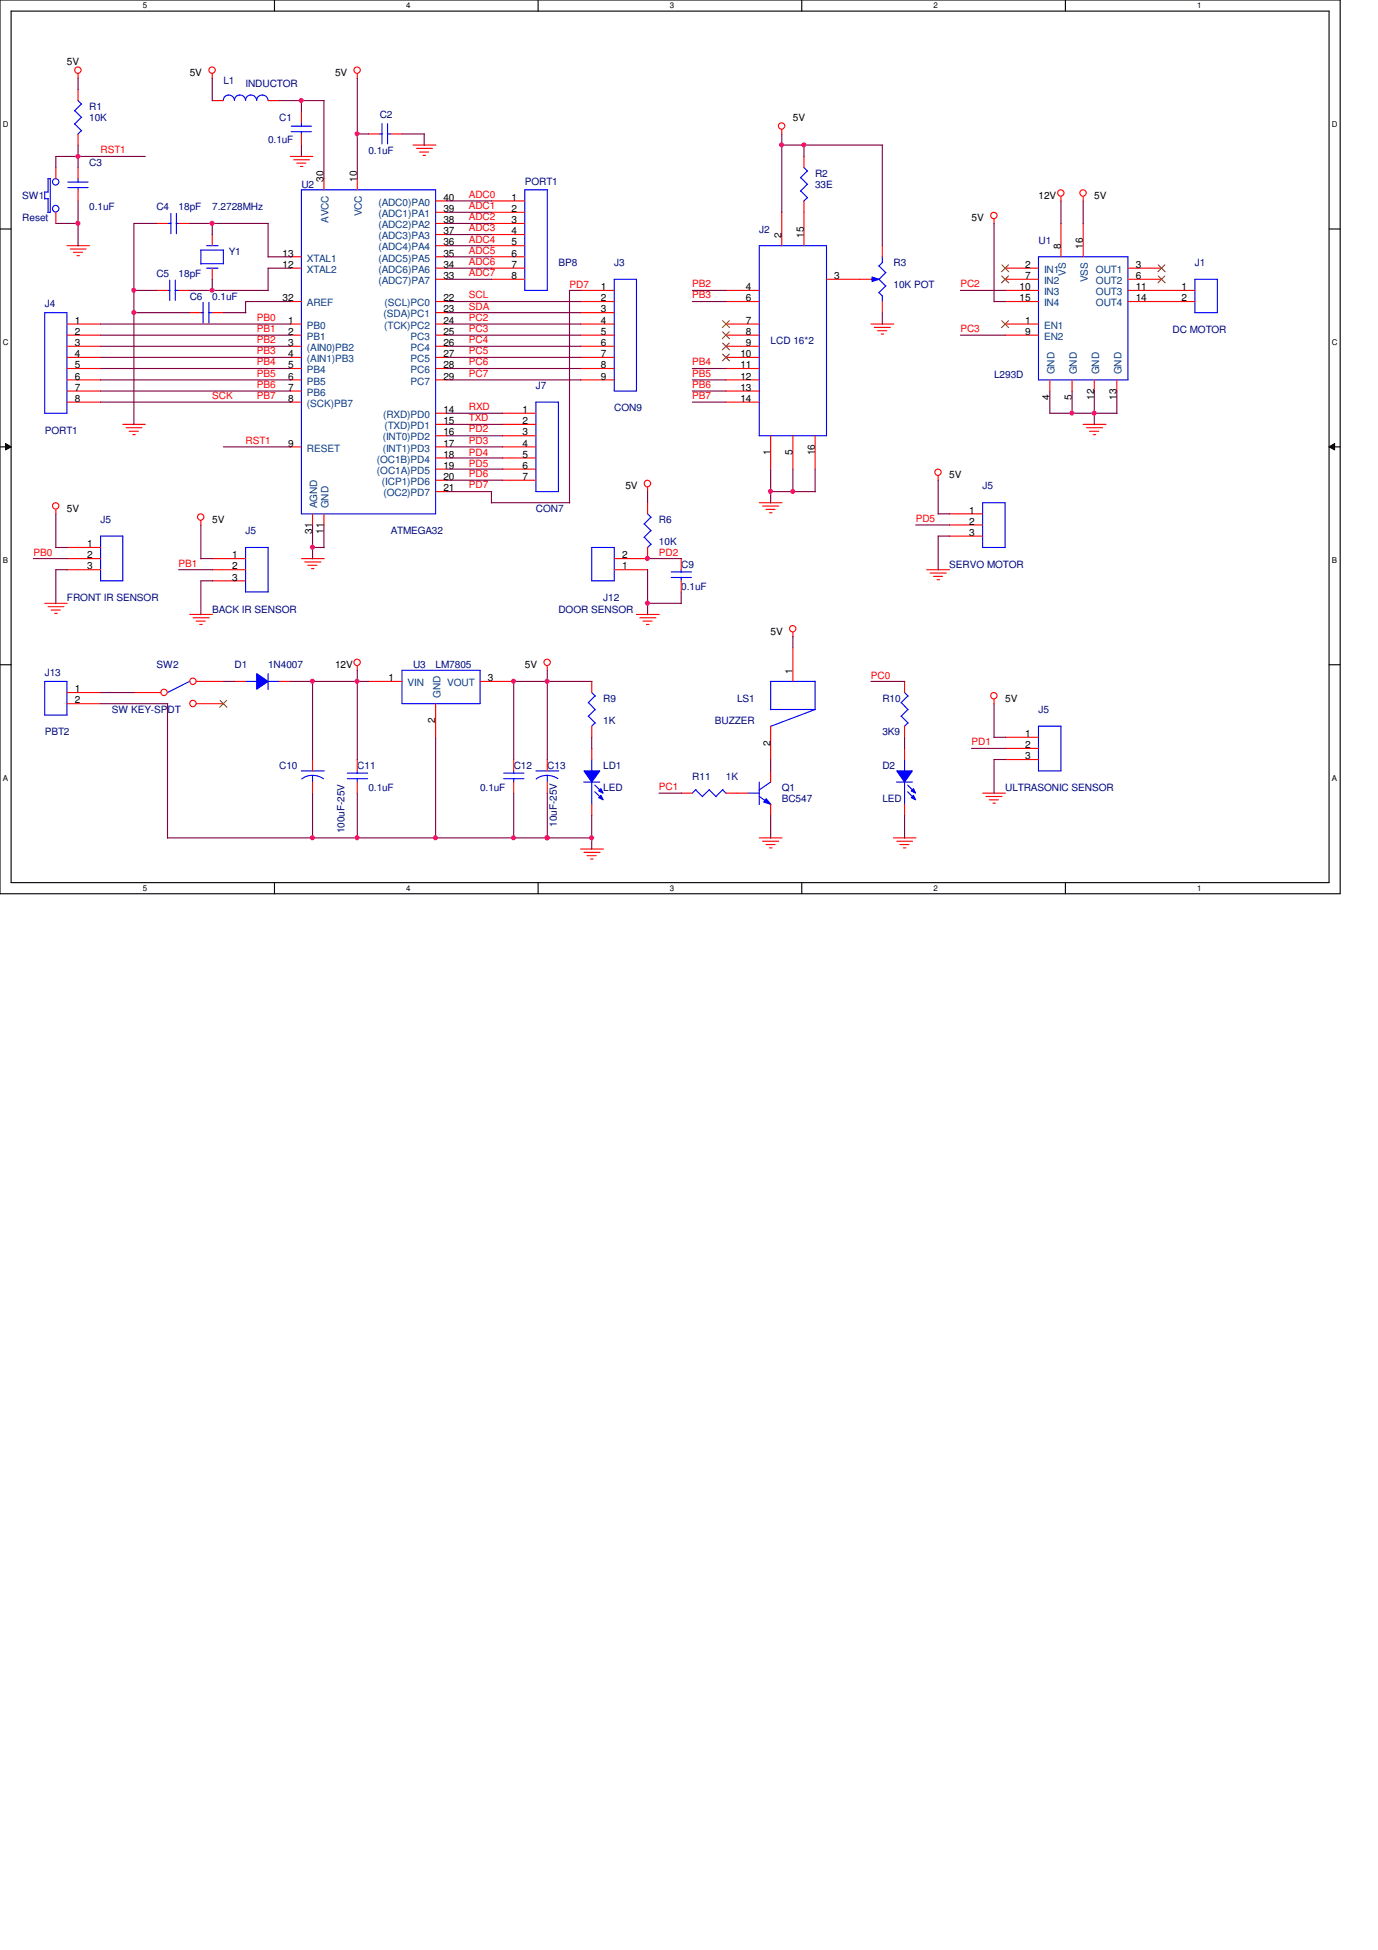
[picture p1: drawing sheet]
<svg xmlns="http://www.w3.org/2000/svg" width="210mm" height="297mm" viewBox="0 0 210 297" stroke-linecap="round" stroke-linejoin="round" font-family="sans-serif">
<path d="M0 0h204.2v136.1h-204.2zM1.7 1.7h200.8v132.8h-200.8z" fill="none" stroke="#000" stroke-width=".17"/>
<g fill="#fff">
<path d="M21.8 .2h.6v1.3h-.6z"/>
<path d="M21.8 134.6h.6v1.4h-.6z"/>
</g>
<path d="M41.8 0v1.7M41.8 134.5v1.6" fill="none" stroke="#000" stroke-width=".17"/>
<g fill="#fff">
<path d="M61.9 .2h.6v1.3h-.6z"/>
<path d="M61.9 134.6h.6v1.4h-.6z"/>
</g>
<path d="M82 0v1.7M82 134.5v1.6" fill="none" stroke="#000" stroke-width=".17"/>
<g fill="#fff">
<path d="M102.1 .2h.6v1.3h-.6z"/>
<path d="M102.1 134.6h.6v1.4h-.6z"/>
</g>
<path d="M122.2 0v1.7M122.2 134.5v1.6" fill="none" stroke="#000" stroke-width=".17"/>
<g fill="#fff">
<path d="M142.2 .2h.7v1.3h-.7z"/>
<path d="M142.2 134.6h.7v1.4h-.7z"/>
</g>
<path d="M162.3 0v1.7M162.3 134.5v1.6" fill="none" stroke="#000" stroke-width=".17"/>
<g fill="#fff">
<path d="M182.4 .2h.6v1.3h-.6z"/>
<path d="M182.4 134.6h.6v1.4h-.6z"/>
<path d="M.4 18.3h.9v1.3h-.9z"/>
<path d="M202.9 18.3h.9v1.3h-.9z"/>
<path d="M.4 51.5h.9v1.3h-.9z"/>
<path d="M202.9 51.5h.9v1.3h-.9z"/>
</g>
<path d="M0 34.9h1.7M202.5 34.9h1.7" fill="none" stroke="#000" stroke-width=".17"/>
<g fill="#fff">
<path d="M.4 84.7h.8v1.3h-.8z"/>
<path d="M202.9 84.7h.8v1.3h-.8z"/>
</g>
<path d="M0 68.1h1.7M202.5 68.1h1.7" fill="none" stroke="#000" stroke-width=".17"/>
<path d="M.8 67.6l.9 .5-.9 .4zM202.5 68.1l.9-.5v.9z" fill="#000"/>
<path d="M.8 67.6l.9 .5-.9 .4zM202.5 68.1l.9-.5v.9z" fill="none" stroke="#000" stroke-width=".15"/>
<g fill="#fff">
<path d="M.4 117.9h.8v1.3h-.8z"/>
<path d="M202.9 117.9h.8v1.3h-.8z"/>
</g>
<path d="M0 101.3h1.7M202.5 101.3h1.7" fill="none" stroke="#000" stroke-width=".17"/>
<g fill="none" stroke="#f00" stroke-width=".17">
<path d="M11.9 11.2v.7M32.3 11.2v.7M54.4 11.2v.7M119.1 19.7v.7M10.2 37.4h3.4M10.7 37.9h2.4M11.2 38.4h1.4M11.7 38.9h.4M44.2 23.8h3.5M44.2 39.1h1.7M44.7 24.3h2.5M45.2 24.8h1.4"/>
<path d="M45.8 25.4h.3M49.4 27.2v1.7M54.4 27.2v1.7M62.9 22.1h3.5M63.5 22.6h2.4M63.9 23.2h1.4M64.5 23.7h.4M66.4 37.4h1.7M66.4 39.1h1.7M66.4 30.6h1.7M66.4 32.3h1.7M66.4 34h1.7"/>
<path d="M66.4 35.7h1.7M151.5 33.4v.7M161.7 29.9v.7M165.1 29.9v.7M10.2 49.4h5.1M10.2 51.1h5.1M10.2 52.7h5.1M10.2 54.4h5.1M10.2 56.1h5.1M10.2 57.9h5.1M10.2 59.6h5.1M44.2 49.4h1.7"/>
<path d="M44.2 40.9h1.7M44.2 45.9h1.7M44.2 51.1h1.7M44.2 52.7h1.7M44.2 54.4h1.7M44.2 56.1h1.7M44.2 57.9h1.7M44.2 59.6h1.7M66.4 49.4h1.7M66.4 40.9h1.7M66.4 45.9h1.7M66.4 47.6h1.7"/>
<path d="M66.4 51.1h1.7M66.4 52.7h1.7M66.4 54.4h1.7M66.4 56.1h1.7M66.4 57.9h1.7M66.4 42.5h1.7M132.7 49.4h3.5M133.2 49.9h2.5M133.7 50.4h1.4M134.3 50.9h.4M177 45.9h5.1M177 44.2h5.1"/>
<path d="M8.5 77.6v.7M10.2 61.3h5.1M18.7 64.6h3.4M19.2 65.2h2.4M19.7 65.7h1.4M20.2 66.2h.4M30.6 79.3v.7M44.2 68.1h1.7M44.2 61.3h1.7M47.6 78.3v1.7M49.4 78.3v1.7M66.4 64.6h1.7"/>
<path d="M66.4 68.1h1.7M66.4 62.9h1.7M66.4 66.4h1.7M66.4 69.8h1.7M66.4 71.5h1.7M66.4 73.2h1.7M66.4 74.9h1.7M98.7 74.2v.7M115.7 76.6h3.5M116.2 77.1h2.5M116.7 77.6h1.4M117.3 78.1h.3"/>
<path d="M143 72.5v.7M165.1 64.6h3.4M165.6 65.2h2.4M166 65.7h1.4M166.6 66.2h.4M6.8 91.9h3.4M7.3 92.4h2.4M7.8 92.9h1.4M8.3 93.4h.4M28.9 93.6h3.5M29.4 94.1h2.5M29.9 94.6h1.4"/>
<path d="M30.4 95.1h.4M45.9 85.1h3.5M46.4 85.6h2.5M46.9 86.1h1.4M47.5 86.6h.3M93.6 85.1h5.1M93.6 86.8h5.1M97 93.6h3.5M97.5 94.1h2.4M98 94.6h1.4M98.5 95.1h.4M120.8 96.3v.7"/>
<path d="M141.2 86.8h3.5M141.7 87.3h2.5M142.2 87.8h1.4M142.8 88.3h.4M47.6 115.7v1.7M47.6 119.1v1.7M54.4 101.4v.8M83.4 101.4v.8M151.5 106.5v.7M153.2 112.3h5M153.2 114h5M153.2 115.7h5"/>
<path d="M88.5 129.3h3.4M89 129.8h2.4M89.5 130.3h1.3M90 130.9h.4M103.8 120.8h1.7M110.6 120.8h1.7M115.7 127.6h3.5M116.2 128.1h2.5M116.7 128.7h1.4M117.3 129.2h.3M136.1 127.6h3.5M136.7 128.1h2.4"/>
<path d="M137.1 128.7h1.4M137.7 129.2h.3M149.7 120.8h3.5M150.2 121.3h2.5M150.7 121.8h1.4M151.3 122.3h.4"/>
<circle cx="11.9" cy="10.7" r=".49"/>
<circle cx="32.3" cy="10.7" r=".49"/>
<circle cx="54.4" cy="10.7" r=".49"/>
<circle cx="119.1" cy="19.2" r=".49"/>
<circle cx="151.4" cy="32.8" r=".49"/>
<circle cx="161.6" cy="29.4" r=".49"/>
<circle cx="165" cy="29.4" r=".49"/>
<circle cx="8.5" cy="77.1" r=".49"/>
<circle cx="30.6" cy="78.8" r=".49"/>
<circle cx="98.6" cy="73.7" r=".5"/>
<circle cx="142.9" cy="71.9" r=".49"/>
<circle cx="120.8" cy="95.8" r=".49"/>
<circle cx="54.4" cy="100.9" r=".49"/>
<circle cx="83.4" cy="100.9" r=".49"/>
<circle cx="151.4" cy="106" r=".49"/>
</g>
<g fill="none" stroke="#00f" stroke-width=".17">
<path d="M45.9 28.9h20.5v49.4h-20.5zM6.8 47.6h3.4v15.3h-3.4zM182.1 42.5h3.4v5.1h-3.4zM90.2 83.4h3.4v5.1h-3.4zM45.9 117.4h3.5M47.6 118.1v1.1M49.3 118.6a2.84 2.84 0 0 0-3.3 .1M88.9 119.1h2.5M90.2 115.7v1.8M90.2 119.1v3.5M158.2 110.6h3.5v6.8h-3.5zM106 120.3l1.1 1.1"/>
<path d="M106 120.3l-.5 .5M108.1 120.3l1 1.1M108.1 120.3l-1.1 1M110.1 120.3l.6 .6M110.2 120.3l-1.1 1"/>
</g>
<path d="M89 117.4h2.4l-1.2 1.7z" fill-rule="evenodd" fill="#00f"/>
<path d="M89 117.4h2.4l-1.2 1.7z" fill="none" stroke="#00f" stroke-width=".17"/>
<path d="M91.6 121.2l.3 .6-.7-.3z" fill-rule="evenodd" fill="#00f"/>
<path d="M91.6 121.2l.3 .6-.7-.3z" fill="none" stroke="#00f" stroke-width=".17"/>
<path d="M91.6 120.1l.3 .7-.7-.3z" fill-rule="evenodd" fill="#00f"/>
<g fill="none" stroke="#00f" stroke-width=".17">
<path d="M6.8 29.3h.5M6.8 29.3v1M6.8 30.3h.6M7.3 27.2h.4M7.3 27.2v2.1M7.3 30.3v2.1M7.7 27.2v5.1h-.4M80 28.9h3.4v15.3h-3.4zM122 27.1l1.1 1M122 29.1l1.1 1M122.5 25.5l.6 .6M123 26l-1 1.1"/>
<path d="M123 28.1l-1 1M123 30.1l-.5 .5M158.2 39.1h13.7v18.8h-13.7zM149.7 76.6h3.5v6.8h-3.5zM29 103.8l-3.5 1.7M37.4 103.8h1.8M40.9 102.6v2.4M40.9 103.8h1.7M52.9 118.6h3.1M52.9 117.8h3.1M54.4 117.4v.4M54.4 118.6v.5"/>
<path d="M76.8 118.6h3M76.8 117.8h3M78.3 117.4v.4M78.3 118.6v.5M90.6 119.6l1.1 1M137.3 107l1.1 1.1M137.3 109.1l1.1 1.1M137.8 105.5l.6 .5M138.3 106l-1 1.1M138.3 108.1l-1 1M138.3 110.1l-.5 .6M90.6 120.6l1.1 1.1"/>
<path d="M91.6 120.1l.3 .7-.7-.3z"/>
<circle cx="8.5" cy="31.8" r=".5"/>
<circle cx="8.5" cy="27.7" r=".49"/>
</g>
<g fill="none" stroke="#f00" stroke-width=".17">
<path d="M8.5 25.5v1.7M8.5 32.3v1.7M74.9 30.6h5.1M74.9 32.3h5.1M74.9 34h5.1M74.9 35.7h5.1M74.9 37.4h5.1M74.9 39.1h5.1M122.5 23.8v1.7M122.5 30.6v1.7M161.7 34v5.1M165.1 34v5.1"/>
<path d="M74.9 40.9h5.1M74.9 42.5h5.1M153.2 40.9h5M153.2 42.5h5M153.2 44.2h5M153.2 45.9h5M153.2 49.4h5M153.2 51.1h5M160 57.9v1.7M163.4 57.9v1.7M166.8 57.9v1.7M170.2 57.9v1.7"/>
<path d="M171.9 40.9h5.1M171.9 42.5h5.1M171.9 44.2h5.1M171.9 45.9h5.1M144.7 78.3h5M144.7 80h5M144.7 81.7h5M20.4 105.5h4.1M29.9 103.8h4.1M29.9 107.2h4.1M54.4 115.7v1.7M54.4 119.1v1.7"/>
<path d="M78.3 115.7v1.7M78.3 119.1v1.7M90.2 114v1.7M137.8 103.8v1.7M137.8 110.6v1.7M90.2 122.5v1.7"/>
<circle cx="25" cy="105.5" r=".49"/>
<circle cx="29.4" cy="107.2" r=".49"/>
<circle cx="29.4" cy="103.8" r=".49"/>
</g>
<path d="M152.7 40.3l1 1.1M152.7 42l1 1.1M152.7 48.9l1 1M153.7 40.3l-1.1 1.1M153.7 42l-1.1 1.1M153.7 48.9l-1.1 1M176.5 40.3l1 1.1M176.5 42l1 1.1M177.5 40.3l-1.1 1.1M177.5 42l-1.1 1.1M33.5 106.7l1.1 1M34.5 106.7l-1 1" fill="none" stroke="#804000" stroke-width=".15"/>
<path d="M39.1 102.6l1.8 1.2-1.8 1.2z" fill-rule="evenodd" fill="#00f"/>
<g fill="none" stroke="#00f" stroke-width=".17">
<path d="M11.4 16.8l1 1.1M11.4 18.9l1 1M11.9 15.3l.5 .6M12.4 15.8l-1.1 1.1M12.4 17.9l-1.1 1M12.4 19.9l-.5 .5M34 15.3a.85 .85 0 0 1 .9-.8 .85 .85 0 0 1 .8 .8 .85 .85 0 0 1 .9-.8 .85 .85 0 0 1 .8 .8 .85 .85 0 0 1 .9-.8 .85 .85 0 0 1 .8 .8 .87 .87 0 0 1 .9-.8 .87 .87 0 0 1 .9 .8M44.4 19.2h3.1M45.9 18.7v.6M58.2 18.8v3.1M59.1 18.8v3.1M25.5 34h.6"/>
<path d="M26 32.5v3.1M26.8 34h.4M26.9 32.5v3.1M30.6 38.1h3.4M30.6 38.1v2.1M31.5 37.4h1.7M34 38.1v2.1M44.4 20.1h3.1M45.9 20v.4M57.9 20.4h.4M59 20.4h.6M115.7 37.4h10.2v29h-10.2z"/>
<path d="M30.6 47.6h.4M30.6 40.2h3.5M30.9 46.1v3.1M31.5 40.9h1.7M31.8 47.6h.5M31.8 46.1v3.1M93.6 42.5h3.4v17.1h-3.4zM37.4 83.4h3.5v6.8h-3.5zM102.3 88h3.1M102.3 87.1h3.1M103.8 86.8v.4M103.8 87.9v.6"/>
<path d="M6.8 103.8h3.4v5.1h-3.4zM39.1 102.6l1.8 1.2-1.8 1.2zM61.3 102.1h11.9v5.1h-11.9zM81.7 117.4h3.4M83.4 118.1v1.1M85 118.6a2.84 2.84 0 0 0-3.3 .1M89.7 107l1 1.1M89.7 109.1l1 1.1M90.2 105.5l.5 .5M90.7 106l-1.1 1.1M90.7 108.1l-1.1 1M90.7 110.1l-.6 .6"/>
<path d="M117.4 103.8h6.8M117.4 103.8v4.3M117.4 108.1h6.8M124.2 103.8v4.3l-6.8 2.6M136.6 119.1h2.4M137.8 115.7v1.8M137.8 119.1v3.5"/>
</g>
<g fill="none" stroke="#f00" stroke-width=".17">
<path d="M11.9 13.6v1.7M32.3 15.3h1.7M40.9 15.3h1.6M45.9 17v1.7M11.9 20.4v1.7M23.8 34h1.7M27.2 34h1.7M32.3 35.7v1.7M45.9 20.4v1.7M56.1 20.4h1.8M59.6 20.4h1.7M119.1 32.3v5.1"/>
<path d="M122.5 32.3v5.1M28.9 47.6h1.7M32.3 47.6h1.7M32.3 40.9v1.6M88.5 47.6h5.1M88.5 44.2h5.1M88.5 45.9h5.1M88.5 49.4h5.1M88.5 51.1h5.1M88.5 52.7h5.1M88.5 54.4h5.1M88.5 56.1h5.1"/>
<path d="M88.5 57.9h5.1M110.6 44.2h5.1M110.6 45.9h5.1M110.6 49.4h5.1M110.6 51.1h5.1M110.6 52.7h5.1M110.6 54.4h5.1M110.6 56.1h5.1M110.6 57.9h5.1M110.6 59.6h5.1M125.9 42.5h5.1M110.6 61.3h5.1"/>
<path d="M117.4 66.4v5.1M120.8 66.4v5.1M124.2 66.4v5.1M32.3 85.1h5.1M32.3 86.8h5.1M32.3 88.5h5.1M103.8 85.1v1.7M103.8 88.5v1.7M120.8 98.7v5.1M10.2 105.5h5.1M10.2 107.2h5.1M35.7 103.8h1.7"/>
<path d="M42.5 103.8h1.7M56.1 103.8h5.2M66.4 107.2v5.1M73.2 103.8h5.1M83.4 115.7v1.7M83.4 119.1v1.7M90.2 103.8v1.7M90.2 110.6v1.7M117.4 110.6v5.1"/>
</g>
<path d="M110.1 48.9l1.1 1M110.1 50.5l1.1 1.1M110.1 52.2l1.1 1.1M110.1 53.9l1.1 1.1M111.1 48.9l-1 1M111.1 50.5l-1 1.1M111.1 52.2l-1 1.1M111.1 53.9l-1 1.1" fill="none" stroke="#804000" stroke-width=".15"/>
<path d="M136.7 117.4h2.3l-1.2 1.7z" fill-rule="evenodd" fill="#00f"/>
<path d="M136.7 117.4h2.3l-1.2 1.7z" fill="none" stroke="#00f" stroke-width=".17"/>
<path d="M139.2 121.2l.3 .6-.6-.3z" fill-rule="evenodd" fill="#00f"/>
<path d="M139.2 121.2l.3 .6-.6-.3z" fill="none" stroke="#00f" stroke-width=".17"/>
<path d="M139.2 120.1l.3 .7-.6-.3z" fill-rule="evenodd" fill="#00f"/>
<path d="M115.7 119.1v3.5M117.4 119.1l-1.7 1.3M138.3 119.6l1.1 1M114 120.8h1.7M115.7 121.3l1.8 1.3M138.3 120.6l1.1 1.1M139.2 120.1l.3 .7-.6-.3z" fill="none" stroke="#00f" stroke-width=".17"/>
<path d="M137.8 114v1.7M137.8 122.5v1.7" fill="none" stroke="#f00" stroke-width=".17"/>
<path d="M116.8 121.7l.6 .8-1-.3z" fill="#00f"/>
<path d="M81.7 61.3h3.4v13.6h-3.4zM116.8 121.7l.6 .8-1-.3z" fill="none" stroke="#00f" stroke-width=".17"/>
<path d="M76.6 62.9h5.1M76.6 64.6h5.1M76.6 66.4h5.1M76.6 68.1h5.1M76.6 69.8h5.1M76.6 71.5h5.1M76.6 73.2h5.1M117.4 117.4v1.7M112.3 120.8h1.7M117.4 122.5v1.7" fill="none" stroke="#f00" stroke-width=".17"/>
<path d="M132.9 42.2l1 .3-1 .4z" fill="#00f"/>
<g fill="none" stroke="#00f" stroke-width=".17">
<path d="M10.3 27.7h3.1M10.3 28.6h3.1M11.9 27.2v.6M11.9 28.5v.4M134.5 39.1v.9M134.5 40l-.6 .5M25.5 44.2h.4M25.9 42.7v3.1M26.7 44.2h.5M26.7 42.7v3.1M132.7 42.5h.4M132.9 42.2l1 .3-1 .4z"/>
<path d="M133.9 44.5l.6 .6M133.9 42.5l1.1 1.1M133.9 40.5l1.1 1M134.5 45v.9M135 43.5l-1.1 1.1M135 41.5l-1.1 1M98.2 79.8l1 1.1M98.7 78.3l.5 .5M99.2 78.8l-1.1 1M15.3 81.7h3.4v6.8h-3.4zM98.2 81.8l1 1.1M99.2 80.8l-1.1 1.1"/>
<path d="M99.2 82.9l-.6 .5"/>
</g>
<path d="M11.9 25.5v1.7M11.9 28.9v1.7M134.5 37.4v1.7M23.8 44.2h1.7M27.2 44.2h1.7M131 42.5h1.7M134.5 45.9v1.7M98.7 76.6v1.7M10.2 83.4h5.1M10.2 85.1h5.1M10.2 86.8h5.1M98.7 83.4v1.7" fill="none" stroke="#f00" stroke-width=".17"/>
<g fill="none" stroke="#800040" stroke-width=".17">
<path d="M11.9 11.9v1.7M32.3 11.9v3.4M42.5 15.3h6.9M45.9 15.3v1.8M49.4 15.3v12M54.4 11.9v15.4M8.5 34h3.4M11.9 22.1v3.5M11.9 30.6v6.9M22.1 23.8h-13.6v1.8M23.9 34h-3.5v30.7M28.9 34h12"/>
<path d="M32.3 34v1.8M40.9 39.1h3.4M40.9 34v5.2M45.9 22.1v1.8M54.4 20.4h1.8M61.3 20.4h3.4M64.6 20.4v1.7M68.1 34h6.8M68.1 39.1h6.8M68.1 30.6h6.8M68.1 37.4h6.8M68.1 35.7h6.8"/>
<path d="M68.1 32.3h6.8M119.1 20.4v12M119.1 22.1h15.4M122.5 22.1v1.8M134.5 22.1v15.4M151.5 34v12M161.7 30.6v3.5M165.1 30.6v3.5M15.3 57.9h29M15.3 51.1h29M15.3 52.7h29M15.3 59.6h29"/>
<path d="M15.3 49.4h29M15.3 54.4h29M15.3 56.1h29M20.4 44.2h3.5M20.4 47.6h8.6M28.9 44.2h12M32.3 42.5v1.8M34 47.6h3.5M44.3 40.9h-3.4v3.4M44.3 45.9h-6.9v1.8M68.1 57.9h20.4M68.1 51.1h20.4"/>
<path d="M68.1 52.7h20.4M68.1 49.4h20.4M68.1 54.4h20.4M68.1 45.9h20.4M68.1 42.5h6.8M68.1 56.1h20.4M68.1 47.6h20.4M68.1 40.9h6.8M88.5 44.2h-1.7v32.4M105.5 57.9h5.2M105.5 59.6h5.2M105.5 44.2h5.2"/>
<path d="M105.5 45.9h5.2M105.5 56.1h5.2M134.5 47.6v1.8M146.3 51.1h6.9M146.3 44.2h6.9M151.5 45.9h1.7M160 59.6v3.4M163.4 59.6v3.4M166.8 59.6v5.1M170.2 59.6v3.4M8.5 78.3v5.1M15.3 61.3h29"/>
<path d="M30.6 80v5.1M34 68.1h10.3M47.6 80v5.1M49.4 80v3.4M68.1 71.5h8.5M68.1 73.2h8.5M68.1 66.4h8.5M68.1 64.6h8.5M68.1 68.1h8.5M68.1 62.9h8.5M68.1 74.9h6.8M68.1 69.8h8.5"/>
<path d="M74.9 74.9v1.7M74.9 76.6h11.9M98.7 74.9v1.7M105.5 61.3h5.2M117.4 74.9h6.8M117.4 71.5v5.1M120.8 71.5v3.4M124.2 71.5v3.4M139.5 80h5.2M143 73.2v5.1M143 78.3h1.7M160 62.9h10.2"/>
<path d="M5.1 85.1h5.1M8.5 83.4h1.7M10.2 86.8h-1.7v5.1M27.2 86.8h5.2M30.6 85.1h1.8M32.4 88.5h-1.8v5.1M47.6 83.4h1.8M98.7 86.8v6.8M98.7 85.1h5.1M98.7 91.9h5.1M103.8 90.2v1.7M120.8 96.9v1.8"/>
<path d="M144.7 81.7h-1.7v5.1M15.3 105.5h5.1M15.3 107.2h10.3M25.5 107.2v20.5M34 103.8h1.8M44.2 103.8h12M47.6 103.8v11.9M54.4 102.1v13.6M66.4 112.3v15.4M83.4 102.1v13.6M90.2 112.3v1.7M90.2 103.8h-11.9v11.9"/>
<path d="M117.4 115.7v1.8M132.7 103.8h5.2M137.8 112.3v1.7M148 114h5.2M151.5 107.2v5.2M151.5 112.3h1.7M153.2 115.7h-1.7v5.2M25.5 127.6h64.7M47.6 120.8v6.9M54.4 120.8v6.9M78.3 120.8v6.9M83.4 120.8v6.9"/>
<path d="M90.2 124.2v5.2M100.4 120.8h3.4M117.4 124.2v3.5M137.8 124.2v3.5"/>
</g>
<circle cx="11.9" cy="34" r=".32" fill="#f0f"/>
<circle cx="11.9" cy="34" r=".32" fill="none" stroke="#f0f" stroke-width=".17"/>
<circle cx="32.3" cy="34" r=".32" fill="#f0f"/>
<circle cx="32.3" cy="34" r=".32" fill="none" stroke="#f0f" stroke-width=".17"/>
<circle cx="32.3" cy="44.2" r=".32" fill="#f0f"/>
<circle cx="32.3" cy="44.2" r=".32" fill="none" stroke="#f0f" stroke-width=".17"/>
<circle cx="11.9" cy="23.8" r=".32" fill="#f0f"/>
<circle cx="11.9" cy="23.8" r=".32" fill="none" stroke="#f0f" stroke-width=".17"/>
<circle cx="45.9" cy="15.3" r=".32" fill="#f0f"/>
<circle cx="45.9" cy="15.3" r=".32" fill="none" stroke="#f0f" stroke-width=".17"/>
<circle cx="47.6" cy="103.8" r=".32" fill="#f0f"/>
<circle cx="47.6" cy="103.8" r=".32" fill="none" stroke="#f0f" stroke-width=".17"/>
<circle cx="54.4" cy="103.8" r=".32" fill="#f0f"/>
<circle cx="54.4" cy="103.8" r=".32" fill="none" stroke="#f0f" stroke-width=".17"/>
<circle cx="119.1" cy="22.1" r=".32" fill="#f0f"/>
<circle cx="119.1" cy="22.1" r=".32" fill="none" stroke="#f0f" stroke-width=".17"/>
<circle cx="20.4" cy="44.2" r=".32" fill="#f0f"/>
<circle cx="20.4" cy="44.2" r=".32" fill="none" stroke="#f0f" stroke-width=".17"/>
<circle cx="20.4" cy="47.6" r=".32" fill="#f0f"/>
<circle cx="20.4" cy="47.6" r=".32" fill="none" stroke="#f0f" stroke-width=".17"/>
<circle cx="83.4" cy="127.6" r=".32" fill="#f0f"/>
<circle cx="83.4" cy="127.6" r=".32" fill="none" stroke="#f0f" stroke-width=".17"/>
<circle cx="90.1" cy="127.6" r=".32" fill="#f0f"/>
<circle cx="90.1" cy="127.6" r=".32" fill="none" stroke="#f0f" stroke-width=".17"/>
<circle cx="78.2" cy="103.8" r=".32" fill="#f0f"/>
<circle cx="78.2" cy="103.8" r=".32" fill="none" stroke="#f0f" stroke-width=".17"/>
<circle cx="54.4" cy="20.4" r=".32" fill="#f0f"/>
<circle cx="54.4" cy="20.4" r=".32" fill="none" stroke="#f0f" stroke-width=".17"/>
<circle cx="83.4" cy="103.8" r=".32" fill="#f0f"/>
<circle cx="83.4" cy="103.8" r=".32" fill="none" stroke="#f0f" stroke-width=".17"/>
<circle cx="122.5" cy="22.1" r=".32" fill="#f0f"/>
<circle cx="122.5" cy="22.1" r=".32" fill="none" stroke="#f0f" stroke-width=".17"/>
<circle cx="54.4" cy="127.6" r=".32" fill="#f0f"/>
<circle cx="54.4" cy="127.6" r=".32" fill="none" stroke="#f0f" stroke-width=".17"/>
<circle cx="78.2" cy="127.6" r=".32" fill="#f0f"/>
<circle cx="78.2" cy="127.6" r=".32" fill="none" stroke="#f0f" stroke-width=".17"/>
<circle cx="47.6" cy="83.4" r=".32" fill="#f0f"/>
<circle cx="47.6" cy="83.4" r=".32" fill="none" stroke="#f0f" stroke-width=".17"/>
<circle cx="117.4" cy="74.9" r=".32" fill="#f0f"/>
<circle cx="117.4" cy="74.9" r=".32" fill="none" stroke="#f0f" stroke-width=".17"/>
<circle cx="120.8" cy="74.9" r=".32" fill="#f0f"/>
<circle cx="120.8" cy="74.9" r=".32" fill="none" stroke="#f0f" stroke-width=".17"/>
<circle cx="47.6" cy="127.6" r=".32" fill="#f0f"/>
<circle cx="47.6" cy="127.6" r=".32" fill="none" stroke="#f0f" stroke-width=".17"/>
<circle cx="66.4" cy="127.6" r=".32" fill="#f0f"/>
<circle cx="66.4" cy="127.6" r=".32" fill="none" stroke="#f0f" stroke-width=".17"/>
<circle cx="83.4" cy="127.6" r=".32" fill="#f0f"/>
<circle cx="83.4" cy="127.6" r=".32" fill="none" stroke="#f0f" stroke-width=".17"/>
<circle cx="98.7" cy="91.9" r=".32" fill="#f0f"/>
<circle cx="98.7" cy="91.9" r=".32" fill="none" stroke="#f0f" stroke-width=".17"/>
<circle cx="98.7" cy="85.1" r=".32" fill="#f0f"/>
<circle cx="98.7" cy="85.1" r=".32" fill="none" stroke="#f0f" stroke-width=".17"/>
<circle cx="166.7" cy="62.9" r=".32" fill="#f0f"/>
<circle cx="166.7" cy="62.9" r=".32" fill="none" stroke="#f0f" stroke-width=".17"/>
<circle cx="163.3" cy="62.9" r=".32" fill="#f0f"/>
<circle cx="163.3" cy="62.9" r=".32" fill="none" stroke="#f0f" stroke-width=".17"/>
<g font-size="1.5">
<text x="10.2" y="9.9">5V</text>
<text x="28.9" y="11.6">5V</text>
<text x="51.1" y="11.6">5V</text>
<text x="120.8" y="18.4">5V</text>
<text x="49.3" y="27.7" transform="rotate(-90 49.3 27.7)">30</text>
<text x="54.4" y="27.7" transform="rotate(-90 54.4 27.7)">10</text>
<text x="67.6" y="30.6">40</text>
<text x="67.6" y="32.3">39</text>
<text x="67.6" y="34">38</text>
<text x="67.6" y="35.7">37</text>
<text x="77.9" y="30.6">1</text>
<text x="77.9" y="32.3">2</text>
<text x="77.9" y="34">3</text>
<text x="77.9" y="35.7">4</text>
<text x="148" y="33.7">5V</text>
<text x="158.2" y="30.3">12V</text>
<text x="166.8" y="30.3">5V</text>
<text x="43.1" y="39.1">13</text>
<text x="43.1" y="40.8">12</text>
<text x="67.6" y="37.4">36</text>
<text x="67.6" y="39.1">35</text>
<text x="67.6" y="40.8">34</text>
<text x="77.9" y="37.4">5</text>
<text x="77.9" y="39.1">6</text>
<text x="77.9" y="40.8">7</text>
<text x="119.1" y="36.2" transform="rotate(-90 119.1 36.2)">2</text>
<text x="122.5" y="36.2" transform="rotate(-90 122.5 36.2)">15</text>
<text x="156.2" y="40.8">2</text>
<text x="161.6" y="37.9" transform="rotate(-90 161.6 37.9)">8</text>
<text x="165" y="37.9" transform="rotate(-90 165 37.9)">16</text>
<text x="173.1" y="40.8">3</text>
<text x="43.1" y="45.9">32</text>
<text x="67.6" y="45.9">22</text>
<text x="67.6" y="47.6">23</text>
<text x="67.6" y="42.5">33</text>
<text x="77.9" y="42.5">8</text>
<text x="91.6" y="44.2">1</text>
<text x="91.6" y="45.9">2</text>
<text x="91.6" y="47.6">3</text>
<text x="113.7" y="44.2">4</text>
<text x="113.7" y="45.9">6</text>
<text x="127.1" y="42.5">3</text>
<text x="155.4" y="44.2">10</text>
<text x="155.4" y="45.9">15</text>
<text x="156.2" y="42.5">7</text>
<text x="173.1" y="42.5">6</text>
<text x="173.1" y="44.2">11</text>
<text x="173.1" y="45.9">14</text>
<text x="180" y="44.2">1</text>
<text x="180" y="45.9">2</text>
<text x="11.4" y="49.3">1</text>
<text x="11.4" y="51">2</text>
<text x="11.4" y="52.7">3</text>
<text x="43.9" y="49.3">1</text>
<text x="43.9" y="51">2</text>
<text x="43.9" y="52.7">3</text>
<text x="67.6" y="49.3">24</text>
<text x="67.6" y="51">25</text>
<text x="67.6" y="52.7">26</text>
<text x="91.6" y="49.3">4</text>
<text x="91.6" y="51">5</text>
<text x="91.6" y="52.7">6</text>
<text x="113.7" y="49.3">7</text>
<text x="113.7" y="51">8</text>
<text x="113.7" y="52.7">9</text>
<text x="156.2" y="49.3">1</text>
<text x="156.2" y="51">9</text>
<text x="11.4" y="54.4">4</text>
<text x="11.4" y="56.1">5</text>
<text x="11.4" y="57.8">6</text>
<text x="11.4" y="59.5">7</text>
<text x="43.9" y="54.4">4</text>
<text x="43.9" y="56.1">5</text>
<text x="43.9" y="57.8">6</text>
<text x="43.9" y="59.5">7</text>
<text x="67.6" y="54.4">27</text>
<text x="67.6" y="56.1">28</text>
<text x="67.6" y="57.8">29</text>
<text x="91.6" y="54.4">7</text>
<text x="91.6" y="56.1">8</text>
<text x="91.6" y="57.8">9</text>
<text x="112.8" y="54.4">10</text>
<text x="112.8" y="56.1">11</text>
<text x="112.8" y="57.8">12</text>
<text x="112.8" y="59.5">13</text>
<text x="11.4" y="61.2">8</text>
<text x="43.9" y="61.2">8</text>
<text x="67.6" y="62.9">14</text>
<text x="67.6" y="64.6">15</text>
<text x="79.6" y="62.9">1</text>
<text x="79.6" y="64.6">2</text>
<text x="112.8" y="61.2">14</text>
<text x="159.9" y="60.9" transform="rotate(-90 159.9 60.9)">4</text>
<text x="163.3" y="60.9" transform="rotate(-90 163.3 60.9)">5</text>
<text x="166.7" y="60.9" transform="rotate(-90 166.7 60.9)">12</text>
<text x="170.1" y="60.9" transform="rotate(-90 170.1 60.9)">13</text>
<text x="43.9" y="68">9</text>
<text x="67.6" y="66.3">16</text>
<text x="67.6" y="68">17</text>
<text x="67.6" y="69.7">18</text>
<text x="67.6" y="71.4">19</text>
<text x="79.6" y="66.3">3</text>
<text x="79.6" y="68">4</text>
<text x="79.6" y="69.7">5</text>
<text x="79.6" y="71.4">6</text>
<text x="117.4" y="69.4" transform="rotate(-90 117.4 69.4)">1</text>
<text x="120.8" y="69.4" transform="rotate(-90 120.8 69.4)">5</text>
<text x="124.2" y="69.4" transform="rotate(-90 124.2 69.4)">16</text>
<text x="10.2" y="78">5V</text>
<text x="67.6" y="73.1">20</text>
<text x="67.6" y="74.8">21</text>
<text x="79.6" y="73.1">7</text>
<text x="95.3" y="74.5">5V</text>
<text x="144.7" y="72.9">5V</text>
<text x="13.3" y="83.4">1</text>
<text x="32.3" y="79.7">5V</text>
<text x="47.6" y="81.3" transform="rotate(-90 47.6 81.3)">31</text>
<text x="49.3" y="81.3" transform="rotate(-90 49.3 81.3)">11</text>
<text x="147.7" y="78.2">1</text>
<text x="147.7" y="79.9">2</text>
<text x="147.7" y="81.6">3</text>
<text x="13.3" y="85">2</text>
<text x="13.3" y="86.7">3</text>
<text x="35.4" y="85">1</text>
<text x="35.4" y="86.7">2</text>
<text x="35.4" y="88.4">3</text>
<text x="94.8" y="86.7">1</text>
<text x="94.8" y="85">2</text>
<text x="51.1" y="101.8">12V</text>
<text x="80" y="101.8">5V</text>
<text x="117.4" y="96.7">5V</text>
<text x="11.4" y="105.5">1</text>
<text x="11.4" y="107.1">2</text>
<text x="59.2" y="103.8">1</text>
<text x="74.3" y="103.8">3</text>
<text x="120.8" y="102.6" transform="rotate(-90 120.8 102.6)">1</text>
<text x="153.2" y="106.9">5V</text>
<text x="66.3" y="110.2" transform="rotate(-90 66.3 110.2)">2</text>
<text x="117.4" y="113.6" transform="rotate(-90 117.4 113.6)">2</text>
<text x="156.2" y="112.3">1</text>
<text x="156.2" y="114">2</text>
<text x="156.2" y="115.7">3</text>
</g>
<g font-size="1.5" fill="#000080">
<text x="13.6" y="16.7">R1</text>
<text x="34" y="12.8">L1</text>
<text x="37.4" y="13.3">INDUCTOR</text>
<text x="57.9" y="17.9">C2</text>
<text x="13.6" y="18.4">10K</text>
<text x="40.9" y="21.8">0.1uF</text>
<text x="42.5" y="18.4">C1</text>
<text x="56.1" y="23.5">0.1uF</text>
<text x="13.6" y="25.2">C3</text>
<text x="45.9" y="28.6">U2</text>
<text x="80" y="28.1">PORT1</text>
<text x="124.2" y="26.9">R2</text>
<text x="124.2" y="28.6">33E</text>
<text x="3.4" y="30.3">SW1</text>
<text x="3.4" y="33.7">Reset</text>
<text x="13.6" y="32">0.1uF</text>
<text x="23.8" y="32">C4</text>
<text x="27.2" y="32">18pF</text>
<text x="32.3" y="32">7.2728MHz</text>
<text x="115.7" y="35.4">J2</text>
<text x="34.9" y="38.8">Y1</text>
<text x="85.1" y="40.5">BP8</text>
<text x="93.6" y="40.5">J3</text>
<text x="136.1" y="40.5">R3</text>
<text x="158.2" y="37.1">U1</text>
<text x="182.1" y="40.5">J1</text>
<text x="6.8" y="46.8">J4</text>
<text x="23.8" y="42.2">C5</text>
<text x="27.2" y="42.2">18pF</text>
<text x="28.9" y="45.6">C6</text>
<text x="32.3" y="45.6">0.1uF</text>
<text x="136.1" y="43.9">10K POT</text>
<text x="117.4" y="52.5">LCD 16*2</text>
<text x="178.7" y="50.8">DC MOTOR</text>
<text x="81.7" y="59.3">J7</text>
<text x="151.5" y="57.5">L293D</text>
<text x="93.6" y="62.7">CON9</text>
<text x="6.8" y="66">PORT1</text>
<text x="81.7" y="78">CON7</text>
<text x="149.7" y="74.5">J5</text>
<text x="15.3" y="79.7">J5</text>
<text x="37.4" y="81.4">J5</text>
<text x="59.6" y="81.4">ATMEGA32</text>
<text x="100.4" y="79.7">R6</text>
<text x="100.4" y="83.1">10K</text>
<text x="103.8" y="86.5">C9</text>
<text x="103.8" y="89.9">0.1uF</text>
<text x="144.7" y="86.5">SERVO MOTOR</text>
<text x="10.2" y="91.6">FRONT IR SENSOR</text>
<text x="32.3" y="93.3">BACK IR SENSOR</text>
<text x="85.1" y="93.3">DOOR SENSOR</text>
<text x="91.9" y="91.6">J12</text>
<text x="23.8" y="101.8">SW2</text>
<text x="35.7" y="101.8">D1</text>
<text x="40.9" y="101.8">1N4007</text>
<text x="62.9" y="101.8">U3</text>
<text x="66.4" y="101.8">LM7805</text>
<text x="6.8" y="103">J13</text>
<text x="91.9" y="106.9">R9</text>
<text x="112.3" y="106.9">LS1</text>
<text x="134.5" y="106.9">R10</text>
<text x="6.8" y="112">PBT2</text>
<text x="17" y="108.6">SW KEY-SPDT</text>
<text x="91.9" y="110.3">1K</text>
<text x="108.9" y="110.3">BUZZER</text>
<text x="134.5" y="112">3K9</text>
<text x="158.2" y="108.6">J5</text>
<text x="42.5" y="117.1">C10</text>
<text x="54.4" y="117.1">C11</text>
<text x="78.3" y="117.1">C12</text>
<text x="83.4" y="117.1">C13</text>
<text x="91.9" y="117.1">LD1</text>
<text x="105.5" y="118.8">R11</text>
<text x="110.6" y="118.8">1K</text>
<text x="134.5" y="117.1">D2</text>
<text x="56.1" y="120.5">0.1uF</text>
<text x="73.2" y="120.5">0.1uF</text>
<text x="84.8" y="125.9" transform="rotate(-90 84.8 125.9)">10uF-25V</text>
<text x="91.9" y="120.5">LED</text>
<text x="119.1" y="120.5">Q1</text>
<text x="119.1" y="122.2">BC547</text>
<text x="134.5" y="122.2">LED</text>
<text x="153.2" y="120.5">ULTRASONIC SENSOR</text>
<text x="52.5" y="127" transform="rotate(-90 52.5 127)">100uF-25V</text>
</g>
<g font-size="1.5" fill="#f00">
<text x="15.3" y="23.3">RST1</text>
<text x="71.5" y="33.6">ADC2</text>
<text x="71.5" y="30.1">ADC0</text>
<text x="71.5" y="35.3">ADC3</text>
<text x="71.5" y="31.8">ADC1</text>
<text x="71.5" y="40.3">ADC6</text>
<text x="71.5" y="38.7">ADC5</text>
<text x="71.5" y="37">ADC4</text>
<text x="71.5" y="42.1">ADC7</text>
<text x="71.5" y="47.2">SDA</text>
<text x="71.5" y="45.5">SCL</text>
<text x="86.8" y="43.9">PD7</text>
<text x="105.5" y="45.5">PB3</text>
<text x="105.5" y="43.8">PB2</text>
<text x="146.3" y="43.8">PC2</text>
<text x="39.1" y="50.6">PB1</text>
<text x="39.1" y="52.3">PB2</text>
<text x="39.1" y="54">PB3</text>
<text x="39.1" y="48.9">PB0</text>
<text x="71.5" y="54">PC5</text>
<text x="71.5" y="52.3">PC4</text>
<text x="71.5" y="50.6">PC3</text>
<text x="71.5" y="48.9">PC2</text>
<text x="146.3" y="50.6">PC3</text>
<text x="39.1" y="55.7">PB4</text>
<text x="39.1" y="57.4">PB5</text>
<text x="39.1" y="59.1">PB6</text>
<text x="71.5" y="55.7">PC6</text>
<text x="71.5" y="57.4">PC7</text>
<text x="105.5" y="55.7">PB4</text>
<text x="105.5" y="59.1">PB6</text>
<text x="105.5" y="57.4">PB5</text>
<text x="32.3" y="60.8">SCK</text>
<text x="39.1" y="60.8">PB7</text>
<text x="71.5" y="64.2">TXD</text>
<text x="71.5" y="62.5">RXD</text>
<text x="71.5" y="65.9">PD2</text>
<text x="105.5" y="60.8">PB7</text>
<text x="37.4" y="67.6">RST1</text>
<text x="71.5" y="67.6">PD3</text>
<text x="71.5" y="69.5">PD4</text>
<text x="71.5" y="71.2">PD5</text>
<text x="71.5" y="74.4">PD7</text>
<text x="71.5" y="72.7">PD6</text>
<text x="139.5" y="79.5">PD5</text>
<text x="5.1" y="84.6">PB0</text>
<text x="27.2" y="86.3">PB1</text>
<text x="100.4" y="84.6">PD2</text>
<text x="132.7" y="103.5">PC0</text>
<text x="148" y="113.5">PD1</text>
<text x="100.4" y="120.4">PC1</text>
</g>
<g font-size="1.5" fill="#004080">
<text x="50.1" y="34" transform="rotate(-90 50.1 34)">AVCC</text>
<text x="55.2" y="33" transform="rotate(-90 55.2 33)">VCC</text>
<text x="57.7" y="31.3">(ADC0)PA0</text>
<text x="57.7" y="33.1">(ADC1)PA1</text>
<text x="57.7" y="34.8">(ADC2)PA2</text>
<text x="46.8" y="39.8">XTAL1</text>
<text x="46.8" y="41.6">XTAL2</text>
<text x="57.7" y="36.4">(ADC3)PA3</text>
<text x="57.7" y="38.1">(ADC4)PA4</text>
<text x="57.7" y="39.8">(ADC5)PA5</text>
<text x="57.7" y="41.6">(ADC6)PA6</text>
<text x="159.1" y="41.6">IN1</text>
<text x="162.4" y="42" transform="rotate(-90 162.4 42)">VS</text>
<text x="167" y="41.6">OUT1</text>
<text x="46.8" y="46.7">AREF</text>
<text x="57.7" y="43.3">(ADC7)PA7</text>
<text x="58.6" y="46.7">(SCL)PC0</text>
<text x="159.1" y="43.3">IN2</text>
<text x="159.1" y="45">IN3</text>
<text x="159.1" y="46.7">IN4</text>
<text x="165.8" y="43" transform="rotate(-90 165.8 43)">VSS</text>
<text x="167" y="43.3">OUT2</text>
<text x="167" y="45">OUT3</text>
<text x="167" y="46.7">OUT4</text>
<text x="46.8" y="50.1">PB0</text>
<text x="46.8" y="51.8">PB1</text>
<text x="46.8" y="53.5">(AIN0)PB2</text>
<text x="58.5" y="48.3">(SDA)PC1</text>
<text x="58.5" y="50.1">(TCK)PC2</text>
<text x="62.6" y="51.8">PC3</text>
<text x="62.6" y="53.5">PC4</text>
<text x="159.1" y="50.1">EN1</text>
<text x="159.1" y="51.8">EN2</text>
<text x="46.8" y="55.2">(AIN1)PB3</text>
<text x="46.8" y="56.9">PB4</text>
<text x="46.8" y="58.6">PB5</text>
<text x="62.6" y="55.2">PC5</text>
<text x="62.6" y="56.9">PC6</text>
<text x="62.6" y="58.6">PC7</text>
<text x="160.7" y="57" transform="rotate(-90 160.7 57)">GND</text>
<text x="164.1" y="57" transform="rotate(-90 164.1 57)">GND</text>
<text x="167.5" y="57" transform="rotate(-90 167.5 57)">GND</text>
<text x="170.9" y="57" transform="rotate(-90 170.9 57)">GND</text>
<text x="46.8" y="60.3">PB6</text>
<text x="46.8" y="62">(SCK)PB7</text>
<text x="58.4" y="63.7">(RXD)PD0</text>
<text x="58.6" y="65.4">(TXD)PD1</text>
<text x="46.8" y="68.8">RESET</text>
<text x="57.4" y="70.5">(OC1B)PD4</text>
<text x="58.3" y="67.1">(INT0)PD2</text>
<text x="58.3" y="68.8">(INT1)PD3</text>
<text x="48.3" y="77.4" transform="rotate(-90 48.3 77.4)">AGND</text>
<text x="50.1" y="77.4" transform="rotate(-90 50.1 77.4)">GND</text>
<text x="57.4" y="72.2">(OC1A)PD5</text>
<text x="58.2" y="73.9">(ICP1)PD6</text>
<text x="58.4" y="75.6">(OC2)PD7</text>
<text x="62.1" y="104.5">VIN</text>
<text x="67.1" y="106.3" transform="rotate(-90 67.1 106.3)">GND</text>
<text x="68.1" y="104.5">VOUT</text>
</g>
<g font-size="1.2">
<text x="21.8" y="1.3">5</text>
<text x="61.9" y="1.3">4</text>
<text x="102.1" y="1.3">3</text>
<text x="142.2" y="1.3">2</text>
<text x="182.4" y="1.3">1</text>
<text x=".4" y="19.4">D</text>
<text x="202.9" y="19.4">D</text>
<text x=".4" y="52.6">C</text>
<text x="202.9" y="52.6">C</text>
<text x=".4" y="85.8">B</text>
<text x="202.9" y="85.8">B</text>
<text x=".4" y="119">A</text>
<text x="202.9" y="119">A</text>
<text x="21.8" y="135.7">5</text>
<text x="61.9" y="135.7">4</text>
<text x="102.1" y="135.7">3</text>
<text x="142.2" y="135.7">2</text>
<text x="182.4" y="135.7">1</text>
</g>
</svg>
